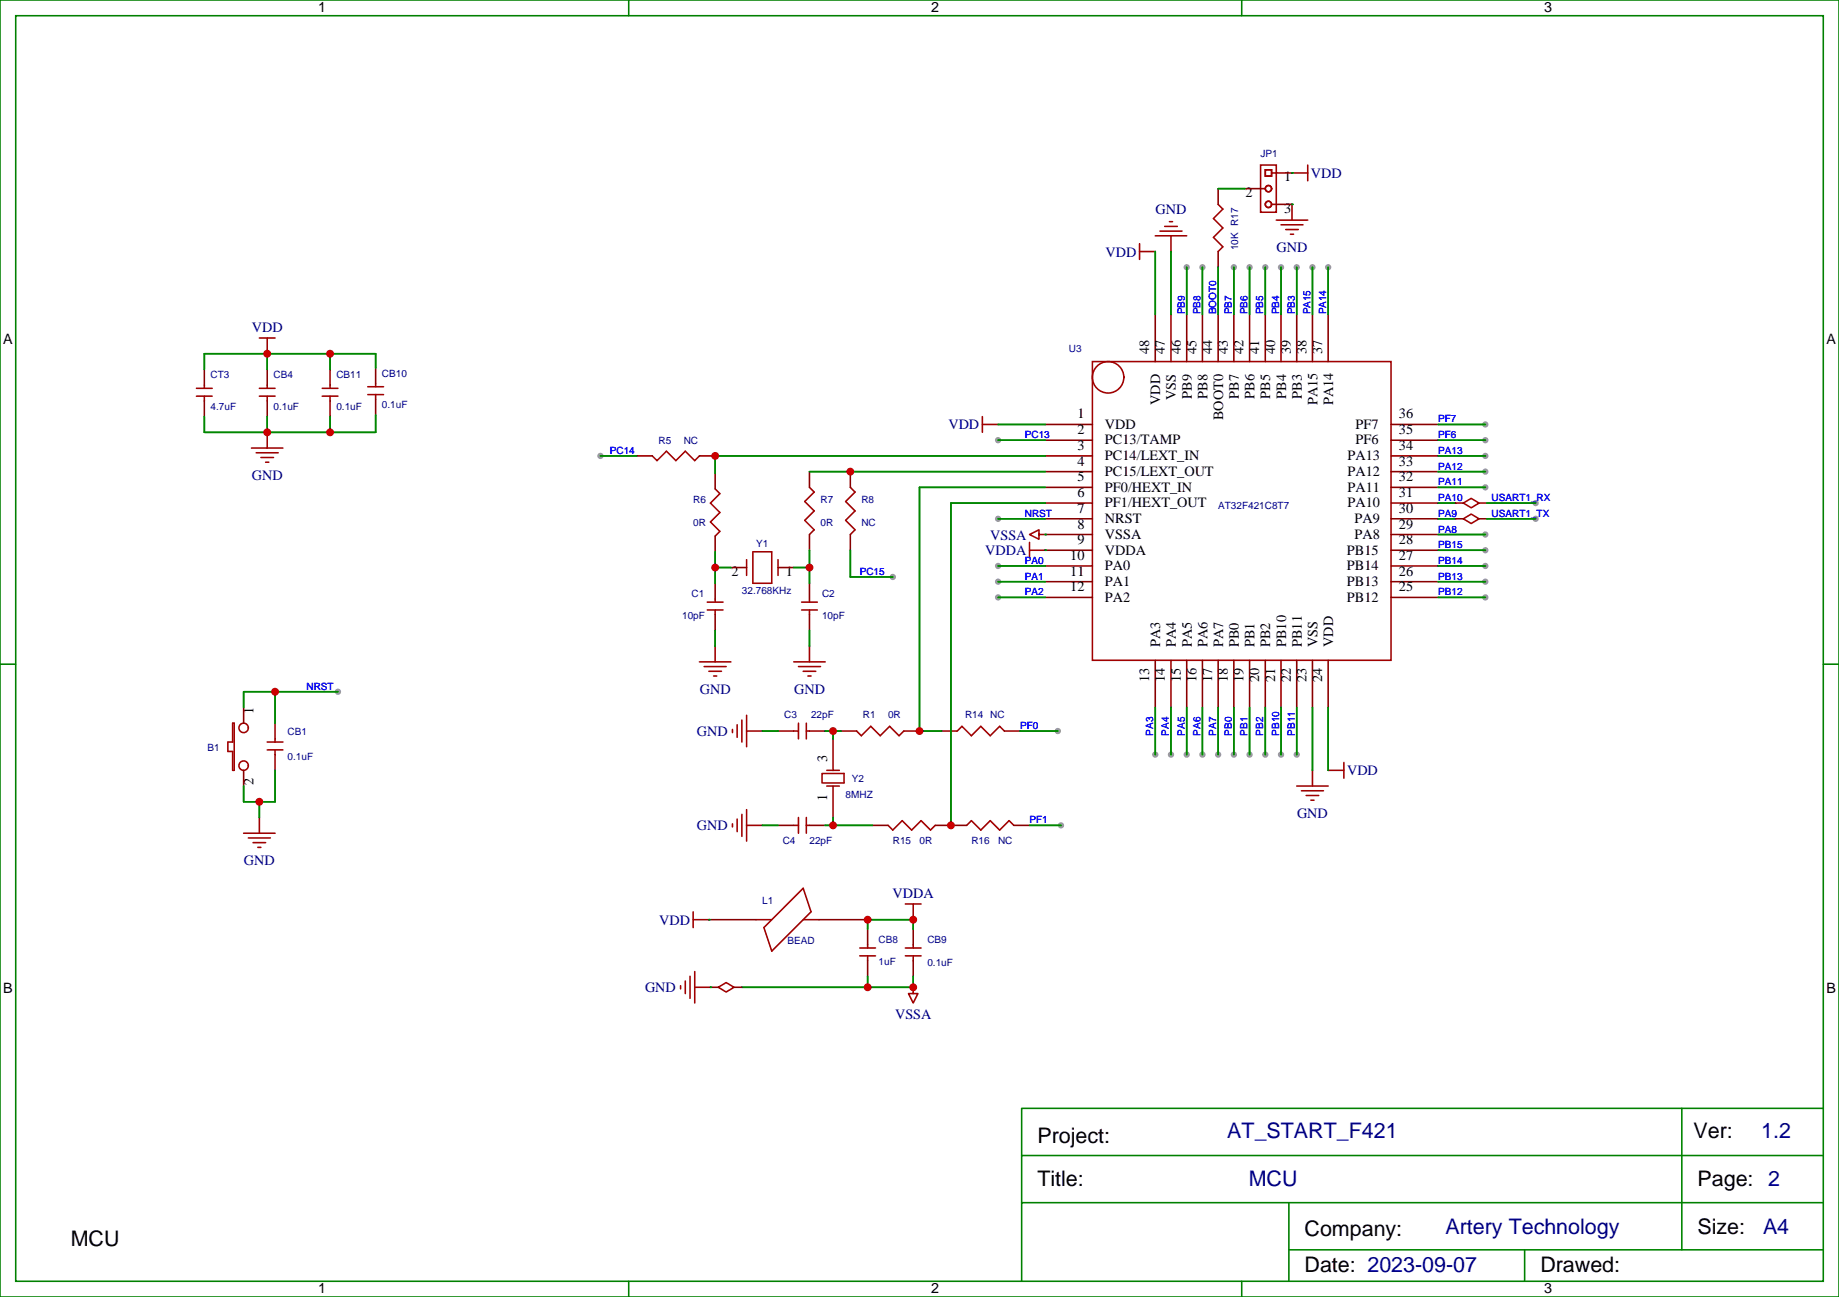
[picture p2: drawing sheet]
<svg xmlns="http://www.w3.org/2000/svg" width="413mm" height="291mm" viewBox="0 0 413 291" stroke-linecap="round" stroke-linejoin="round" font-family="sans-serif">
<g fill="#999">
<circle cx="224" cy="98.8" r=".71"/>
<circle cx="224" cy="116.4" r=".71"/>
<circle cx="224" cy="127" r=".71"/>
<circle cx="224" cy="134.1" r=".71"/>
<circle cx="224" cy="130.5" r=".71"/>
<circle cx="333.4" cy="98.8" r=".71"/>
<circle cx="333.4" cy="102.3" r=".71"/>
<circle cx="333.4" cy="127" r=".71"/>
<circle cx="333.4" cy="95.2" r=".71"/>
<circle cx="333.4" cy="119.9" r=".71"/>
<circle cx="333.4" cy="134.1" r=".71"/>
<circle cx="333.4" cy="123.5" r=".71"/>
<circle cx="333.4" cy="130.5" r=".71"/>
<circle cx="276.9" cy="169.3" r=".71"/>
<circle cx="262.8" cy="169.3" r=".71"/>
<circle cx="259.3" cy="169.3" r=".71"/>
<circle cx="269.9" cy="169.3" r=".71"/>
<circle cx="280.5" cy="169.3" r=".71"/>
<circle cx="266.3" cy="169.3" r=".71"/>
<circle cx="273.4" cy="169.3" r=".71"/>
<circle cx="276.9" cy="60" r=".71"/>
<circle cx="291" cy="60" r=".71"/>
<circle cx="284" cy="60" r=".71"/>
<circle cx="294.6" cy="60" r=".71"/>
<circle cx="266.3" cy="60" r=".71"/>
<circle cx="280.5" cy="60" r=".71"/>
<circle cx="287.5" cy="60" r=".71"/>
<circle cx="298.1" cy="60" r=".71"/>
<circle cx="269.9" cy="60" r=".71"/>
<circle cx="75.8" cy="155.2" r=".71"/>
<circle cx="134.8" cy="102.3" r=".71"/>
<circle cx="200.4" cy="129.5" r=".71"/>
<circle cx="284" cy="169.3" r=".71"/>
<circle cx="287.5" cy="169.3" r=".71"/>
<circle cx="291" cy="169.3" r=".71"/>
<circle cx="237.4" cy="164" r=".71"/>
<circle cx="238.1" cy="185.2" r=".71"/>
<circle cx="333.4" cy="109.4" r=".71"/>
<circle cx="333.4" cy="105.8" r=".71"/>
<circle cx="344.7" cy="112.9" r=".71"/>
<circle cx="344.7" cy="116.4" r=".71"/>
</g>
<g fill="none" stroke="#a10000" stroke-width=".35">
<path d="M282.9 37h3.6v10.6h-3.6zM284 38.1h1.4v1.4h-1.4zM285.4 38.8h1.1M290 38.8h3.5M293.5 37v3.6M255.8 56.4h3.5M255.8 54.7v3.5M259.3 52.9h7M260.3 51.9h5M261.4 50.8h2.8M262.5 49.7h.7M262.8 52.9v3.5"/>
<path d="M273.4 45.9l1.1 1-2.2 2.1 2.2 2.2-2.2 2.1 2.2 2.1-1.1 1M282.9 42.3h1.1M285.4 45.9h1.1M286.5 49.4h7M287.5 50.4h5M288.6 51.5h2.8M289.6 52.6h.7M290 45.9v3.5M58.2 75.8h3.5M60 75.8v3.6M44.1 88.9h3.5M44.1 87.1h3.5"/>
<path d="M45.9 86.4v.7M45.9 88.9v1.1M58.2 88.9h3.5M58.2 87.1h3.5M60 86.4v.7M60 88.9v1.1M60 97v3.5M72.3 88.9h3.5M72.3 87.1h3.5M74.1 86.4v.7M74.1 88.9v1.1M82.5 88.5h3.6"/>
<path d="M82.5 86.8h3.6M84.3 86.1v.7M84.3 88.5v1.1M220.5 95.2h3.5M220.5 93.5v3.5M245.2 81.1h67v67.1h-67zM56.4 100.5h7.1M57.5 101.6h4.9M58.6 102.7h2.8M59.6 103.7h.7M146.4 102.3l1.1 1.1 2.1-2.2 2.1 2.2 2.1-2.2 2.1 2.2 1.1-1.1M160.5 109.7l1.1 1.1-2.1 2.1 2.1 2.1-2.1 2.1 2.1 2.1-1.1 1.1"/>
<path d="M181.7 109.4l1 1-2.1 2.1 2.1 2.2-2.1 2.1 2.1 2.1-1 1M190.9 109.4l1 1-2.1 2.1 2.1 2.2-2.1 2.1 2.1 2.1-1 1M233.2 119.9v-1l-2.1 1 2.1 1.1v-1.1h1.4M158.7 136.9h3.6M158.7 135.1h3.6M160.5 134.4v.7M160.5 136.9v1M167.6 125.6v3.5M169 123.8h4.2v7.1h-4.2zM174.6 125.6v3.5M179.9 136.9h3.5M179.9 135.1h3.5"/>
<path d="M181.7 134.4v.7M181.7 136.9v1M231.1 123.5h3.5M231.1 121.7v3.5M157 148.5h7M158 149.6h5M159.1 150.6h2.8M160.2 151.7h.7M160.5 145v3.5M178.2 148.5h7M179.2 149.6h4.9M180.3 150.6h2.8"/>
<path d="M181.3 151.7h.7M181.7 145v3.5M52.2 162.3h.4v10.6h-.4v-4.3h-1v-2.1h1zM60 166.5h3.5M60 168.3h3.5M61.7 165.8v.7M61.7 168.3v1M164.4 163.7v.7M165.5 162.6v2.9M166.5 161.6v4.9M167.6 164h3.5M167.6 160.5v7.1"/>
<path d="M178.2 164h1M179.2 162.3v3.5M181 162.3v3.5M181 164h.7M184.5 173.6h4.9v2.1h-4.9zM185.6 172.9h2.8M185.6 176.4h2.8M192.3 164l1 1.1 2.1-2.1 2.2 2.1 2.1-2.1 2.1 2.1 1-1.1M214.8 164l1.1-1 2.1 2.1 2.1-2.1 2.1 2.1 2.2-2.1 1 1M291 176.4h7.1M292.1 177.4h4.9M293.2 178.5h2.8"/>
<path d="M294.2 179.6h.7M294.6 172.9v3.5M298.1 172.9h3.5M301.6 171.1v3.5M54.7 187h7M55.7 188h5M56.8 189.1h2.8M57.9 190.1h.7M58.2 183.4v3.6M164.4 184.9v.7M165.5 183.8v2.8M166.5 182.7v5"/>
<path d="M167.6 185.2h3.5M167.6 181.7v7M178.2 185.2h1M179.2 183.4v3.6M181 185.2h.7M181 183.4v3.6M199.3 185.2l1.1 1.1 2.1-2.2 2.1 2.2 2.1-2.2 2.1 2.2 1.1-1.1M217 185.2l1-1.1 2.1 2.2 2.1-2.2 2.2 2.2 2.1-2.2 1 1.1M154.9 219.1v4.9M155.6 206.4h3.5M155.6 204.6v3.5M155.9 218v7.1"/>
<path d="M169.7 206.4h3.5M171.4 208.1l8.9-8.8 1.7 5.3-8.8 8.8zM180.3 206.4h3.5M193 214.5h3.5M193 212.7h3.5M194.7 212v.7M194.7 214.5v1M203.2 214.5h3.5M203.2 212.7h3.5M203.2 202.8h3.5M205 202.8v3.6M205 212v.7"/>
<path d="M205 214.5v1M152.8 221.2v.7M153.8 220.1v2.9M155.9 221.5h3.6M205 221.5v1.5h1l-1 2.1-1.1-2.1h1.1"/>
<circle cx="284.7" cy="45.9" r=".71"/>
<circle cx="284.7" cy="42.3" r=".71"/>
<circle cx="248.7" cy="84.7" r="3.5"/>
<circle cx="54.7" cy="163.3" r="1.06"/>
<circle cx="54.7" cy="171.8" r="1.06"/>
</g>
<g fill="none" stroke="#870000" stroke-width=".35">
<path d="M286.5 38.8h3.5M290 38.8h.1M259.3 56.4h.1M262.8 56.4h.1M273.4 42.3v3.6M273.4 56.4v3.6M279.4 42.3h3.5M286.5 45.9h3.5M60 79.4h.1M259.3 70.6v10.5M262.8 70.6v10.5M266.3 70.6v10.5"/>
<path d="M269.9 70.6v10.5M273.4 70.6v10.5M276.9 70.6v10.5M280.5 70.6v10.5M284 70.6v10.5M287.5 70.6v10.5M291 70.6v10.5M294.6 70.6v10.5M298.1 70.6v10.5M45.9 82.9v3.5M45.9 90v3.5M60 97h.1"/>
<path d="M60 82.9v3.5M60 90v3.5M74.1 82.9v3.5M74.1 90v3.5M84.3 82.5v3.6M84.3 89.6v3.5M224 95.2h.1M234.6 95.2h10.6M234.6 98.8h10.6M312.2 95.2h10.6M312.2 98.8h10.6M142.9 102.3h3.5"/>
<path d="M157 102.3h3.5M160.5 106.2v3.5M181.7 105.8v3.6M181.7 119.9v3.6M190.9 105.8v3.6M190.9 119.9v3.6M234.6 102.3h10.6M234.6 119.9h.1M234.6 105.8h10.6M234.6 109.4h10.6M234.6 112.9h10.6M234.6 116.4h10.6"/>
<path d="M234.6 119.9h10.6M312.2 102.3h10.6M312.2 105.8h10.6M312.2 109.4h10.6M312.2 112.9h10.6M312.2 116.4h10.6M312.2 119.9h10.6M160.5 120.3v3.5M160.5 130.9v3.5M160.5 137.9v3.6M164 127.4h3.6M174.6 127.4h3.6"/>
<path d="M181.7 130.9v3.5M181.7 137.9v3.6M234.6 123.5h10.6M234.6 127h10.6M234.6 130.5h10.6M234.6 134.1h10.6M312.2 123.5h10.6M312.2 127h10.6M312.2 130.5h10.6M312.2 134.1h10.6M54.7 158.7v3.6M160.5 145h.1"/>
<path d="M181.7 145h.1M259.3 148.2v10.5M262.8 148.2v10.5M266.3 148.2v10.5M269.9 148.2v10.5M273.4 148.2v10.5M276.9 148.2v10.5M280.5 148.2v10.5M284 148.2v10.5M287.5 148.2v10.5M291 148.2v10.5M294.6 148.2v10.5"/>
<path d="M298.1 148.2v10.5M54.7 172.9v3.5M61.7 162.3v3.5M61.7 169.3v3.6M171.1 164h.1M174.6 164h3.6M181.7 164h3.5M187 165.8v7.1M187 176.4v7M188.7 164h3.6M202.8 164h3.6M211.3 164h3.5"/>
<path d="M225.4 164h3.6M294.6 172.9h.1M298.1 172.9h.1M58.2 183.4h.1M171.1 185.2h.1M174.6 185.2h3.6M181.7 185.2h3.5M195.8 185.2h3.5M209.9 185.2h7.1M227.5 185.2h3.6M159.1 206.4h10.6M159.1 206.4h.1"/>
<path d="M183.8 206.4h10.6M194.7 208.5v3.5M194.7 215.5v3.6M205 208.5v3.5M205 215.5v3.6M205 206.4h.1M159.5 221.5h.1M205 221.5h.1"/>
</g>
<g fill="none" stroke="#008700" stroke-width=".35">
<path d="M259.3 56.4v14.2M262.8 56.4v14.2M266.3 60v10.6M269.9 60v10.6M273.4 60v10.6M273.4 42.3h6M276.9 60v10.6M280.5 60v10.6M284 60v10.6M287.5 60v10.6M291 60v10.6M294.6 60v10.6"/>
<path d="M298.1 60v10.6M60 79.4v3.5M74.1 79.4v3.5M60 93.5v3.5M74.1 93.5v3.5M84.3 82.5v-3.1h-38.4v3.5M84.3 93.1v3.9h-38.4v-3.5M224 98.8h10.6M224 95.2h10.6M322.8 98.8h10.6M322.8 95.2h10.6M134.8 102.3h8.1"/>
<path d="M181.7 105.8h52.9M224 116.4h10.6M234.6 102.3h-74.1v3.9M234.6 112.9h-21.2v72.3M234.6 109.4h-28.2v54.6h4.9M322.8 116.4h3.9M322.8 102.3h10.6M322.8 119.9h10.6M322.8 112.9h3.9M322.8 105.8h10.6M322.8 109.4h10.6M160.5 127.4h3.5"/>
<path d="M160.5 123.8v7.1M178.2 127.4h3.5M181.7 123.5v7.4M190.9 123.5v6h9.5M224 127h10.6M224 134.1h10.6M224 130.5h10.6M322.8 127h10.6M322.8 134.1h10.6M322.8 130.5h10.6M322.8 123.5h10.6M61.7 155.2v7.1"/>
<path d="M75.8 155.2h-21.1v3.5M160.5 141.5v3.5M181.7 141.5v3.5M259.3 158.7v10.6M262.8 158.7v10.6M266.3 158.7v10.6M269.9 158.7v10.6M273.4 158.7v10.6M276.9 158.7v10.6M280.5 158.7v10.6M284 158.7v10.6M287.5 158.7v10.6"/>
<path d="M291 158.7v10.6M294.6 158.7v14.2M298.1 158.7v14.2M58.2 179.9v3.5M61.7 172.9v7h-7v-3.5M171.1 164h3.5M185.2 164h3.5M187 164v1.8M229 164h8.4M171.1 185.2h3.5M185.2 185.2h10.6M187 183.4v1.8"/>
<path d="M231.1 185.2h7M194.4 206.4h10.6v2.1M194.7 206.4v2.1"/>
</g>
<g fill="#008700">
<circle cx="290" cy="45.9" r=".18"/>
<circle cx="290" cy="38.8" r=".18"/>
<circle cx="234.6" cy="119.9" r=".18"/>
<circle cx="159.1" cy="206.4" r=".18"/>
<circle cx="234.6" cy="123.5" r=".18"/>
</g>
<g fill="none" stroke="#008000" stroke-width=".35">
<path d="M0 0h412.7v291h-412.7zM3.5 3.5h405.7v284h-405.7zM141.1 0v3.5M278.7 0v3.5M0 149h3.5M409.2 149h3.5M377.5 248.7v31.8M409.2 259.3h-179.9v10.6M409.2 248.7h-179.9v10.6M289.3 269.9v17.6M409.2 269.9h-179.9v17.6M141.1 287.5v3.5"/>
<path d="M278.7 287.5v3.5M289.3 280.5h119.9M342.2 280.5v7"/>
</g>
<path d="M194.7 219.1v2.4M205 219.1v2.4h-38.5" fill="none" stroke="#008700" stroke-width=".35"/>
<path d="M161.2 221.5l1.8-1 1.7 1-1.7 1.1z" fill="none" stroke="#a10000" stroke-width=".35"/>
<path d="M159.5 221.5h1.7M164.7 221.5h1.8" fill="none" stroke="#870000" stroke-width=".35"/>
<circle cx="159.5" cy="221.5" r=".18" fill="#008700"/>
<path d="M328.4 112.9l1.8-1.1 1.8 1.1-1.8 1zM328.4 116.4l1.8-1 1.8 1-1.8 1.1z" fill="none" stroke="#a10000" stroke-width=".35"/>
<path d="M326.7 112.9h1.7M326.7 116.4h1.7M332 112.9h1.7M332 116.4h1.7" fill="none" stroke="#870000" stroke-width=".35"/>
<path d="M333.7 112.9h11M333.7 116.4h11" fill="none" stroke="#008700" stroke-width=".35"/>
<g fill="#c00">
<circle cx="181.7" cy="127.4" r=".88"/>
<circle cx="61.7" cy="155.2" r=".88"/>
<circle cx="58.2" cy="179.9" r=".88"/>
<circle cx="160.5" cy="127.4" r=".88"/>
<circle cx="190.9" cy="105.8" r=".88"/>
<circle cx="206.4" cy="164" r=".88"/>
<circle cx="213.4" cy="185.2" r=".88"/>
<circle cx="205" cy="206.4" r=".88"/>
<circle cx="194.7" cy="206.4" r=".88"/>
<circle cx="60" cy="79.4" r=".88"/>
<circle cx="74.1" cy="79.4" r=".88"/>
<circle cx="60" cy="97" r=".88"/>
<circle cx="74.1" cy="97" r=".88"/>
<circle cx="160.5" cy="102.3" r=".88"/>
<circle cx="187" cy="164" r=".88"/>
<circle cx="187" cy="185.2" r=".88"/>
<circle cx="205" cy="221.5" r=".88"/>
<circle cx="194.7" cy="221.5" r=".88"/>
</g>
<g font-size="4.8">
<text x="232.8" y="256.6">Project:</text>
<text x="380.1" y="255.4">Ver:</text>
<text x="232.8" y="266">Title:</text>
<text x="381" y="266">Page: 2</text>
<text x="15.9" y="279.5">MCU</text>
<text x="292.8" y="277.4">Company:</text>
<text x="381" y="277">Size:</text>
<text x="292.8" y="285.4">Date: 2023-09-07</text>
<text x="345.7" y="285.4">Drawed:</text>
</g>
<g font-size="4.8" fill="#000080">
<text x="275.5" y="255.4">AT_START_F421</text>
<text x="395.3" y="255.4">1.2</text>
<text x="280.3" y="266">MCU</text>
<text x="324.4" y="277">Artery Technology</text>
<text x="395.7" y="277">A4</text>
</g>
<g font-size="3.2">
<text x="71.4" y="2.7">1</text>
<text x="209" y="2.7">2</text>
<text x="346.6" y="2.7">3</text>
<text x="288.2" y="40.7">1</text>
<text x="279.6" y="44.2">2</text>
<text x="288.2" y="47.7">3</text>
<text x=".7" y="77.3">A</text>
<text x="409.9" y="77.3">A</text>
<text x="257.9" y="79.4" transform="rotate(-90 257.9 79.4)">48</text>
<text x="261.5" y="79.4" transform="rotate(-90 261.5 79.4)">47</text>
<text x="265" y="79.4" transform="rotate(-90 265 79.4)">46</text>
<text x="268.5" y="79.4" transform="rotate(-90 268.5 79.4)">45</text>
<text x="272.1" y="79.4" transform="rotate(-90 272.1 79.4)">44</text>
<text x="275.6" y="79.4" transform="rotate(-90 275.6 79.4)">43</text>
<text x="279.1" y="79.4" transform="rotate(-90 279.1 79.4)">42</text>
<text x="282.6" y="79.4" transform="rotate(-90 282.6 79.4)">41</text>
<text x="286.2" y="79.4" transform="rotate(-90 286.2 79.4)">40</text>
<text x="289.7" y="79.4" transform="rotate(-90 289.7 79.4)">39</text>
<text x="293.2" y="79.4" transform="rotate(-90 293.2 79.4)">38</text>
<text x="296.7" y="79.4" transform="rotate(-90 296.7 79.4)">37</text>
<text x="263.9" y="89.8" transform="rotate(-90 263.9 89.8)">VSS</text>
<text x="267.5" y="89.4" transform="rotate(-90 267.5 89.4)">PB9</text>
<text x="271" y="89.4" transform="rotate(-90 271 89.4)">PB8</text>
<text x="278.1" y="89.4" transform="rotate(-90 278.1 89.4)">PB7</text>
<text x="281.6" y="89.4" transform="rotate(-90 281.6 89.4)">PB6</text>
<text x="285.1" y="89.4" transform="rotate(-90 285.1 89.4)">PB5</text>
<text x="288.6" y="89.4" transform="rotate(-90 288.6 89.4)">PB4</text>
<text x="292.2" y="89.4" transform="rotate(-90 292.2 89.4)">PB3</text>
<text x="241.8" y="93.9">1</text>
<text x="260.4" y="90.9" transform="rotate(-90 260.4 90.9)">VDD</text>
<text x="274.5" y="94.3" transform="rotate(-90 274.5 94.3)">BOOT0</text>
<text x="295.7" y="90.9" transform="rotate(-90 295.7 90.9)">PA15</text>
<text x="299.2" y="90.9" transform="rotate(-90 299.2 90.9)">PA14</text>
<text x="314" y="93.9">36</text>
<text x="241.8" y="97.4">2</text>
<text x="241.8" y="101">3</text>
<text x="248" y="96.2">VDD</text>
<text x="248" y="99.7">PC13/TAMP</text>
<text x="304.3" y="96.2">PF7</text>
<text x="304.3" y="99.7">PF6</text>
<text x="314" y="101">34</text>
<text x="314" y="97.4">35</text>
<text x="241.8" y="104.5">4</text>
<text x="248" y="103.3">PC14/LEXT_IN</text>
<text x="248" y="106.8">PC15/LEXT_OUT</text>
<text x="302.4" y="103.3">PA13</text>
<text x="302.4" y="106.8">PA12</text>
<text x="314" y="104.5">33</text>
<text x="241.8" y="108">5</text>
<text x="241.8" y="111.5">6</text>
<text x="248" y="110.3">PF0/HEXT_IN</text>
<text x="248" y="113.9">PF1/HEXT_OUT</text>
<text x="302.4" y="110.3">PA11</text>
<text x="302.4" y="113.9">PA10</text>
<text x="314" y="108">32</text>
<text x="314" y="111.5">31</text>
<text x="241.8" y="115.1">7</text>
<text x="241.8" y="118.6">8</text>
<text x="248" y="117.4">NRST</text>
<text x="304" y="117.4">PA9</text>
<text x="314" y="115.1">30</text>
<text x="314" y="118.6">29</text>
<text x="240.2" y="125.7">10</text>
<text x="241.8" y="122.1">9</text>
<text x="248" y="120.9">VSSA</text>
<text x="248" y="124.4">VDDA</text>
<text x="302.3" y="124.4">PB15</text>
<text x="304" y="120.9">PA8</text>
<text x="314" y="122.1">28</text>
<text x="314" y="125.7">27</text>
<text x="164.2" y="129.2">2</text>
<text x="176.4" y="129.2">1</text>
<text x="240.2" y="129.2">11</text>
<text x="248" y="128">PA0</text>
<text x="248" y="131.5">PA1</text>
<text x="302.3" y="128">PB14</text>
<text x="302.3" y="131.5">PB13</text>
<text x="314" y="129.2">26</text>
<text x="240.2" y="132.7">12</text>
<text x="248" y="135">PA2</text>
<text x="302.3" y="135">PB12</text>
<text x="314" y="132.7">25</text>
<text x="260.4" y="145.2" transform="rotate(-90 260.4 145.2)">PA3</text>
<text x="263.9" y="145.2" transform="rotate(-90 263.9 145.2)">PA4</text>
<text x="267.5" y="145.2" transform="rotate(-90 267.5 145.2)">PA5</text>
<text x="271" y="145.2" transform="rotate(-90 271 145.2)">PA6</text>
<text x="274.5" y="145.2" transform="rotate(-90 274.5 145.2)">PA7</text>
<text x="278.1" y="145.2" transform="rotate(-90 278.1 145.2)">PB0</text>
<text x="281.6" y="145.2" transform="rotate(-90 281.6 145.2)">PB1</text>
<text x="285.1" y="145.2" transform="rotate(-90 285.1 145.2)">PB2</text>
<text x="288.6" y="145.2" transform="rotate(-90 288.6 145.2)">PB10</text>
<text x="292.2" y="145.2" transform="rotate(-90 292.2 145.2)">PB11</text>
<text x="295.7" y="145.2" transform="rotate(-90 295.7 145.2)">VSS</text>
<text x="299.2" y="145.2" transform="rotate(-90 299.2 145.2)">VDD</text>
<text x="257.9" y="153.1" transform="rotate(-90 257.9 153.1)">13</text>
<text x="261.5" y="153.1" transform="rotate(-90 261.5 153.1)">14</text>
<text x="265" y="153.1" transform="rotate(-90 265 153.1)">15</text>
<text x="268.5" y="153.1" transform="rotate(-90 268.5 153.1)">16</text>
<text x="272.1" y="153.1" transform="rotate(-90 272.1 153.1)">17</text>
<text x="275.6" y="153.1" transform="rotate(-90 275.6 153.1)">18</text>
<text x="279.1" y="153.1" transform="rotate(-90 279.1 153.1)">19</text>
<text x="282.6" y="153.1" transform="rotate(-90 282.6 153.1)">20</text>
<text x="286.2" y="153.1" transform="rotate(-90 286.2 153.1)">21</text>
<text x="289.7" y="153.1" transform="rotate(-90 289.7 153.1)">22</text>
<text x="293.2" y="153.1" transform="rotate(-90 293.2 153.1)">23</text>
<text x="296.7" y="153.1" transform="rotate(-90 296.7 153.1)">24</text>
<text x="56.9" y="160.2" transform="rotate(-90 56.9 160.2)">1</text>
<text x="185.6" y="171.1" transform="rotate(-90 185.6 171.1)">3</text>
<text x="56.9" y="176.2" transform="rotate(-90 56.9 176.2)">2</text>
<text x="185.6" y="179.8" transform="rotate(-90 185.6 179.8)">1</text>
<text x=".7" y="222.8">B</text>
<text x="409.9" y="222.8">B</text>
<text x="71.4" y="290.2">1</text>
<text x="209" y="290.2">2</text>
<text x="346.6" y="290.2">3</text>
</g>
<g font-size="3.2" fill="#000080">
<text x="294.2" y="39.9">VDD</text>
<text x="259.4" y="48">GND</text>
<text x="248.1" y="57.6">VDD</text>
<text x="286.5" y="56.5">GND</text>
<text x="56.5" y="74.5">VDD</text>
<text x="212.9" y="96.4">VDD</text>
<text x="56.5" y="107.7">GND</text>
<text x="221.1" y="124.6">VDDA</text>
<text x="222.2" y="121.1">VSSA</text>
<text x="157" y="155.6">GND</text>
<text x="178.2" y="155.6">GND</text>
<text x="156.4" y="165.2">GND</text>
<text x="302.3" y="174">VDD</text>
<text x="291.1" y="183.5">GND</text>
<text x="156.4" y="186.3">GND</text>
<text x="54.7" y="194.1">GND</text>
<text x="200.3" y="201.5">VDDA</text>
<text x="147.9" y="207.5">VDD</text>
<text x="144.8" y="222.7">GND</text>
<text x="200.9" y="228.7">VSSA</text>
</g>
<g font-size="2.2" fill="#000080">
<text x="282.9" y="35.2">JP1</text>
<text x="277.9" y="56.2" transform="rotate(-90 277.9 56.2)">10K R17</text>
<text x="239.9" y="78.9">U3</text>
<text x="47.3" y="84.9">CT3</text>
<text x="61.4" y="84.9">CB4</text>
<text x="75.5" y="84.9">CB11</text>
<text x="85.7" y="84.6">CB10</text>
<text x="47.3" y="92">4.7uF</text>
<text x="61.4" y="92">0.1uF</text>
<text x="75.5" y="92">0.1uF</text>
<text x="85.7" y="91.6">0.1uF</text>
<text x="147.8" y="99.7">R5</text>
<text x="153.5" y="99.7">NC</text>
<text x="155.6" y="112.8">R6</text>
<text x="184.1" y="112.8">R7</text>
<text x="193.3" y="112.8">R8</text>
<text x="155.6" y="118.1">0R</text>
<text x="184.1" y="118.1">0R</text>
<text x="193.3" y="118.1">NC</text>
<text x="273.4" y="114.2">AT32F421C8T7</text>
<text x="169.7" y="122.7">Y1</text>
<text x="155.2" y="134">C1</text>
<text x="166.5" y="133.3">32.768KHz</text>
<text x="184.5" y="134">C2</text>
<text x="153.1" y="138.9">10pF</text>
<text x="184.5" y="138.9">10pF</text>
<text x="176" y="161.1">C3</text>
<text x="182" y="161.1">22pF</text>
<text x="193.7" y="161.1">R1</text>
<text x="199.3" y="161.1">0R</text>
<text x="216.6" y="161.1">R14 NC</text>
<text x="64.6" y="165">CB1</text>
<text x="46.6" y="168.5">B1</text>
<text x="64.6" y="170.6">0.1uF</text>
<text x="189.8" y="179.1">8MHZ</text>
<text x="191.2" y="175.6">Y2</text>
<text x="175.7" y="189.3">C4</text>
<text x="181.7" y="189.3">22pF</text>
<text x="200.4" y="189.3">R15</text>
<text x="206.4" y="189.3">0R</text>
<text x="218" y="189.3">R16</text>
<text x="224" y="189.3">NC</text>
<text x="171.1" y="202.8">L1</text>
<text x="176.7" y="211.9">BEAD</text>
<text x="197.2" y="211.6">CB8</text>
<text x="208.1" y="211.6">CB9</text>
<text x="197.2" y="216.5">1uF</text>
<text x="208.1" y="216.9">0.1uF</text>
</g>
<g font-size="2.2" fill="#00f">
<text x="265.9" y="70.6" transform="rotate(-90 265.9 70.6)">PB9</text>
<text x="269.4" y="70.6" transform="rotate(-90 269.4 70.6)">PB8</text>
<text x="273" y="70.6" transform="rotate(-90 273 70.6)">BOOT0</text>
<text x="276.5" y="70.6" transform="rotate(-90 276.5 70.6)">PB7</text>
<text x="280" y="70.6" transform="rotate(-90 280 70.6)">PB6</text>
<text x="283.5" y="70.6" transform="rotate(-90 283.5 70.6)">PB5</text>
<text x="287.1" y="70.6" transform="rotate(-90 287.1 70.6)">PB4</text>
<text x="290.6" y="70.6" transform="rotate(-90 290.6 70.6)">PB3</text>
<text x="294.1" y="70.6" transform="rotate(-90 294.1 70.6)">PA15</text>
<text x="297.6" y="70.6" transform="rotate(-90 297.6 70.6)">PA14</text>
<text x="322.8" y="94.8">PF7</text>
<text x="136.9" y="101.9">PC14</text>
<text x="230" y="98.3">PC13</text>
<text x="322.8" y="98.3">PF6</text>
<text x="322.8" y="101.9">PA13</text>
<text x="322.8" y="105.4">PA12</text>
<text x="322.8" y="112.4">PA10</text>
<text x="322.8" y="108.9">PA11</text>
<text x="334.8" y="112.4">USART1_RX</text>
<text x="230" y="116">NRST</text>
<text x="322.8" y="116">PA9</text>
<text x="322.8" y="119.5">PA8</text>
<text x="334.8" y="116">USART1_TX</text>
<text x="322.8" y="123">PB15</text>
<text x="193" y="129">PC15</text>
<text x="230" y="126.6">PA0</text>
<text x="230" y="130.1">PA1</text>
<text x="322.8" y="126.6">PB14</text>
<text x="322.8" y="130.1">PB13</text>
<text x="230" y="133.6">PA2</text>
<text x="322.8" y="133.6">PB12</text>
<text x="68.8" y="154.8">NRST</text>
<text x="229" y="163.6">PF0</text>
<text x="258.8" y="165.1" transform="rotate(-90 258.8 165.1)">PA3</text>
<text x="262.4" y="165.1" transform="rotate(-90 262.4 165.1)">PA4</text>
<text x="265.9" y="165.1" transform="rotate(-90 265.9 165.1)">PA5</text>
<text x="269.4" y="165.1" transform="rotate(-90 269.4 165.1)">PA6</text>
<text x="273" y="165.1" transform="rotate(-90 273 165.1)">PA7</text>
<text x="276.5" y="165.1" transform="rotate(-90 276.5 165.1)">PB0</text>
<text x="280" y="165.1" transform="rotate(-90 280 165.1)">PB1</text>
<text x="283.5" y="165.1" transform="rotate(-90 283.5 165.1)">PB2</text>
<text x="287.1" y="165.1" transform="rotate(-90 287.1 165.1)">PB10</text>
<text x="290.6" y="165.1" transform="rotate(-90 290.6 165.1)">PB11</text>
<text x="231.1" y="184.8">PF1</text>
</g>
</svg>
